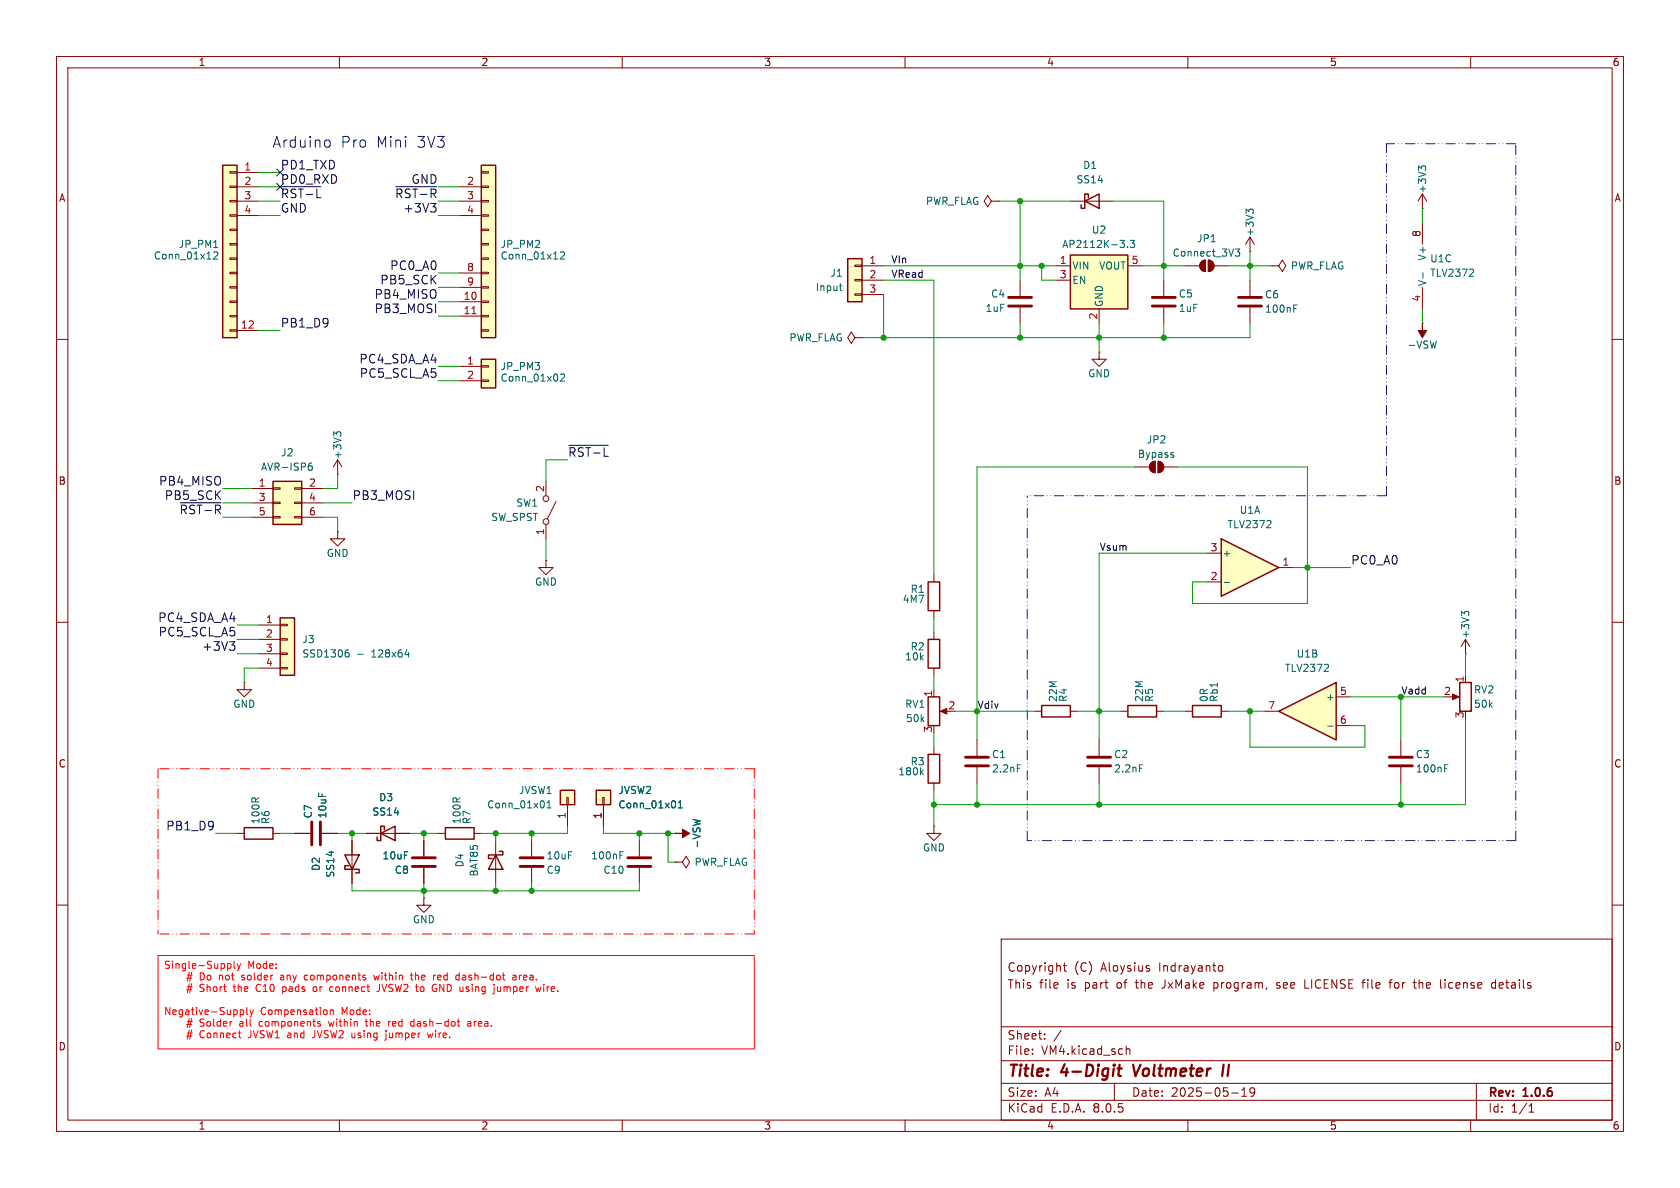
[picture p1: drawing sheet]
<svg xmlns="http://www.w3.org/2000/svg" width="297mm" height="210mm" viewBox="0 0 297 210" stroke-linecap="round" stroke-linejoin="round" font-family="sans-serif">
<g fill="none" stroke="#840000" stroke-width=".18">
<path d="M10 10h277v190h-277zM12 12h273v186h-273zM60 10v2M110 10v2M160 10v2M210 10v2M260 10v2M251.5 39.4v3.8M10 60h2M221 49.5v2.8M221 54.4v2.8M251.5 50.8v3.8"/>
<path d="M285 60h2M59.7 94v1.3h1.3l-1.3 1.2-1.3-1.2h1.3M59.7 94h.1M10 110h2M285 110h2M10 160h2M94 148.6v2.8M94 153.4v2.8M113 148.6v2.8M113 153.4v2.8M285 160h2M177 166h108v32h-108z"/>
<path d="M188 170.7h.5M188.2 170.2v1.3l.3 .2M203 171.2l.2 .2-.2 .3M203 170.7l.2 .1M214.6 173.7v1.5M214.6 174.6l.1 .1M214.7 173.7l-.1 .1M215.5 170.8l.4-.1 .3 .3v.4l-.2 .2h-.5M225.7 174.6l.4 .1M225.9 173.7l-.2 .2 .2 .3M230.7 173.2v1.5h.7M240.7 173.7h.6"/>
<path d="M241.3 173.2l-.3 .1M245.5 173.7h.6M246.1 173.2l-.4 .2v1.3M249.8 173.7h.6M250.1 174.6l.3 .1M255.5 173.2v.1M255.5 173.7v1M264.4 173.8l-.4-.1-.3 .3v.4l.1 .2h.6M264.4 173.2v1.5M60 198v2M110 198v2M160 198v2"/>
<path d="M177 194.5h108M177 191.5h108M177 187.5h108M177 181.5h108M182.5 186.3v.1M182.5 185.5v.1M184.7 183.6v.1M184.7 182.8v.1M187.6 182.1l-1.3 2M197 191.5v3M199.1 184.9v1.5M199.1 185.5l.2-.1 .4 .1v.9"/>
<path d="M210 198v2M217.7 193.2h1.2M219.5 193.8h.9M219.5 192.7l.5-.4v1.5M221.8 192.9l-.3 .3h-.3l-.2-.3 .1-.5 .4-.1 .2 .1a.99 .99 0 0 1-.3 1.4h-.3M260 198v2M261 191.5v6.5M270.3 196.6h.9M270.3 195.5l.4-.4v1.5"/>
</g>
<path d="M197.6 188.9h.7M197.9 188.2l-.2 1.7 .1 .2 .4 .1M200.3 188.2l.4 2M216.3 188.2l-.2 2M217.3 188.2l-.3 2" fill="none" stroke="#840000" stroke-width=".4"/>
<path d="M228.7 54.5h.4M228.7 53.9h.6M251.6 48.2v1M260.4 47.6l.1 .2v.3l-.8 .7h.8M109.6 151.2h.4M109.6 150.6h.6" fill="none" stroke="#006464" stroke-width=".18"/>
<path d="M218.9 54.1h4.1M218.9 52.6h4.1M91.9 151.6h4.1M91.9 153.2h4.1M111 151.6h4.1M111 153.2h4.1" fill="none" stroke="#840000" stroke-width=".51"/>
<path d="M105.4 139.7h2.5v2.5h-2.5z" fill="#ffffc2"/>
<g fill="none" stroke="#840000" stroke-width=".18">
<path d="M96.5 85.1v2.5M96.5 92.7v2.6M98.3 88.6l-1.5 3.1M106.6 141h.2v1.2h-.2zM106.7 142.2v3.9M119.4 152.4h1.2l.7-1 .6 1-.6 1-.7-1M119.4 152.4h.1M119.4 147.3h.1"/>
<circle cx="96.5" cy="88.1" r=".51"/>
<circle cx="96.5" cy="92.2" r=".51"/>
</g>
<path d="M105.4 139.7h2.5v2.5h-2.5z" fill="none" stroke="#840000" stroke-width=".25"/>
<path d="M119.9 142.8h.7M119.9 141.9l.4-.4v1.3M122.5 144.8l1.3 .3" fill="none" stroke="#006464" stroke-width=".18"/>
<path d="M119.4 147.3h1.2v-.7l1.3 .7-1.3 .8v-.8z" fill="#840000" stroke="#840000" stroke-width=".18"/>
<path d="M48.3 85.1h5v7.6h-5z" fill="#ffffc2"/>
<g fill="none" stroke="#840000" stroke-width=".18">
<path d="M189.2 35.6h7.6M251.5 36.8h.1M251.5 34.3l.7 1.3M251.5 34.3v2.5M251.5 34.3l-.8 1.3M251.5 57.2h.1M194.3 62.2v1.3h1.3l-1.3 1.3-1.3-1.3h1.3M194.3 62.2h.1M44.4 86.4h3.9M44.4 88.9h3.9M44.4 91.4h3.9M48.3 91.3h1.2v.3h-1.2z"/>
<path d="M48.3 88.8h1.2v.2h-1.2zM48.3 86.2h1.2v.3h-1.2zM52.1 91.3h1.2v.3h-1.2zM52.1 88.8h1.2v.2h-1.2zM52.1 86.2h1.2v.3h-1.2zM53.3 86.4h3.8M53.3 88.9h3.8M53.3 91.4h3.8M259.1 115.6h.1M259.1 113l.7 1.3M259.1 113v2.6M259.1 119.4v1.3"/>
<path d="M259.1 113l-.8 1.3M256.5 123.2h1.1M52.1 147.3h2.8M56.9 147.3h2.8M74.9 158.8v1.2h-1.2l1.2 1.3 1.3-1.3h-1.3M74.9 158.8h.1"/>
</g>
<path d="M191.8 35.6l2.5-1.3v2.5zM192.4 34.9v-.6h-.6v2.5h-.7v-.6M48.3 85.1h5v7.6h-5zM258.1 120.7h2v5h-2z" fill="none" stroke="#840000" stroke-width=".25"/>
<path d="M251.3 29.8l-.5-.5v.8M251.3 29.6l.2-.3h.3l.2 .3M253.9 60.3l-.3 1.2M54.6 82.4l.4-.1 .2 .3-.1 .5h-.5M55.1 81.9h-.4l-.2 .3M258.9 108.5l-.5-.4v.8M258.9 108.3l.2-.2h.3l.3 .2" fill="none" stroke="#006464" stroke-width=".18"/>
<g fill="#840000" stroke="#840000" stroke-width=".18">
<path d="M251.5 57.2v1.2h.7l-.7 1.3-.8-1.3h.8z"/>
<path d="M256.8 122.7l1.1 .5-1.1 .5z"/>
</g>
<path d="M55.1 145.3v4.1M56.6 145.3v4.1" fill="none" stroke="#840000" stroke-width=".51"/>
<path d="M226.1 125.7l10.1-5v10.1z" fill="#ffffc2"/>
<path d="M226.1 125.7l10.1-5v10.1z" fill="none" stroke="#840000" stroke-width=".25"/>
<path d="M59.7 83.8h.1M59.7 81.3l-.8 1.3M59.7 81.3v2.5M59.7 81.3l.8 1.3M223.5 125.7h2.6M236.2 123.2h2.6M236.2 128.3h2.6" fill="none" stroke="#840000" stroke-width=".18"/>
<path d="M59.5 76.8l-.5-.5v.8M59.5 76.6l.2-.3h.3l.3 .3M234.7 117.5l.2 .2-.1 .3-.7 .7h.8M234.7 128.4h1" fill="none" stroke="#006464" stroke-width=".18"/>
<path d="M85.1 63.5h2.5v5.1h-2.5z" fill="#ffffc2"/>
<path d="M81.3 64.8h3.8M81.3 67.3h3.8M85.1 67.2h1.3v.2h-1.3zM85.1 64.6h1.3v.3h-1.3z" fill="none" stroke="#840000" stroke-width=".18"/>
<path d="M85.1 63.5h2.5v5.1h-2.5z" fill="none" stroke="#840000" stroke-width=".25"/>
<path d="M99.1 66.2l.5-.1 .2 .4-.8 .9h.8" fill="none" stroke="#006464" stroke-width=".18"/>
<path d="M39.4 29.2h2.5v30.5h-2.5z" fill="#ffffc2"/>
<g fill="none" stroke="#840000" stroke-width=".18">
<path d="M40.6 38h1.3v.2h-1.3zM40.6 35.4h1.3v.3h-1.3zM40.6 32.9h1.3v.2h-1.3zM40.6 30.4h1.3v.2h-1.3zM41.9 30.5h3.8M41.9 33h3.8M41.9 35.6h3.8M41.9 38.1h3.8M40.6 58.3h1.3v.2h-1.3zM40.6 55.8h1.3v.2h-1.3zM40.6 53.2h1.3v.3h-1.3zM40.6 50.7h1.3v.2h-1.3z"/>
<path d="M40.6 48.1h1.3v.3h-1.3zM40.6 45.6h1.3v.2h-1.3zM40.6 43.1h1.3v.2h-1.3zM40.6 40.5h1.3v.3h-1.3zM41.9 58.4h3.8"/>
</g>
<path d="M39.4 29.2h2.5v30.5h-2.5z" fill="none" stroke="#840000" stroke-width=".25"/>
<path d="M37.8 43.8h.7M38.4 44.6v.5l-.7 .7h.8" fill="none" stroke="#006464" stroke-width=".18"/>
<path d="M85.1 29.2h2.5v30.5h-2.5z" fill="#ffffc2"/>
<g fill="none" stroke="#840000" stroke-width=".18">
<path d="M81.3 33h3.8M81.3 35.6h3.8M81.3 38.1h3.8M85.1 38h1.3v.2h-1.3zM85.1 35.4h1.3v.3h-1.3zM85.1 32.9h1.3v.2h-1.3zM85.1 30.4h1.3v.2h-1.3zM81.3 53.3h3.8M81.3 55.9h3.8M81.3 48.3h3.8M81.3 50.8h3.8M85.1 58.3h1.3v.2h-1.3z"/>
<path d="M85.1 55.8h1.3v.2h-1.3zM85.1 53.2h1.3v.3h-1.3zM85.1 50.7h1.3v.2h-1.3zM85.1 48.1h1.3v.3h-1.3zM85.1 45.6h1.3v.2h-1.3zM85.1 43.1h1.3v.2h-1.3zM85.1 40.5h1.3v.3h-1.3zM41.9 147.3h1.3M48.3 147.3h1.2M62.2 148.6v7.6M64.8 147.3h7.6"/>
</g>
<path d="M85.1 29.2h2.5v30.5h-2.5zM43.2 146.3h5.1v2h-5.1zM61 151.1h2.5l-1.3 2.6zM61.6 153h-.6v.7h2.5v.6h-.6M67.3 147.3l2.5-1.2v2.5zM67.9 146.7v-.6h-.6v2.5h-.6v-.6" fill="none" stroke="#840000" stroke-width=".25"/>
<path d="M83.4 55.5h.8" fill="none" stroke="#a90000" stroke-width=".18"/>
<path d="M99.1 44.6l.5-.1 .2 .4-.8 .9h.8" fill="none" stroke="#006464" stroke-width=".18"/>
<path d="M99.1 139.7h2.5v2.5h-2.5z" fill="#ffffc2"/>
<path d="M100.2 141h.3v1.2h-.3zM100.3 142.2v3.9" fill="none" stroke="#840000" stroke-width=".18"/>
<path d="M99.1 139.7h2.5v2.5h-2.5z" fill="none" stroke="#840000" stroke-width=".25"/>
<path d="M96.7 142.8h.7M96.7 141.9l.4-.4v1.3" fill="none" stroke="#006464" stroke-width=".18"/>
<path d="M189.2 45.1h10.2v9.5h-10.2z" fill="#ffffc2"/>
<path d="M189.2 45.1h10.2v9.5h-10.2z" fill="none" stroke="#840000" stroke-width=".25"/>
<path d="M186.7 47h2.5M186.7 49.5h2.5M194.3 54.6v2.6M199.4 47h2.5M96.5 99.1v1.2h-1.3l1.3 1.3 1.3-1.3h-1.3M96.5 99.1h.1" fill="none" stroke="#840000" stroke-width=".18"/>
<path d="M198 42.5h.8l-.4 .5M198.7 43.1v.5M199.3 43.6v.2M199.8 42.5h.8l-.4 .5 .3 .1v.5l-.1 .2-.6-.2" fill="none" stroke="#006464" stroke-width=".18"/>
<path d="M49.5 109.2h2.6v10.2h-2.6z" fill="#ffffc2"/>
<path d="M45.7 110.5h3.8M45.7 113h3.8M45.7 115.6h3.8M45.7 118.1h3.8M49.5 118h1.3v.2h-1.3zM49.5 115.4h1.3v.3h-1.3zM49.5 112.9h1.3v.3h-1.3zM49.5 110.4h1.3v.2h-1.3z" fill="none" stroke="#840000" stroke-width=".18"/>
<path d="M49.5 109.2h2.6v10.2h-2.6z" fill="none" stroke="#840000" stroke-width=".25"/>
<path d="M61.3 115.4h.3l.1 .2v.4l-.4 .1M61.4 114.9h.2M63.2 115.7h1M71.6 115.7h.8M72.2 115.3v.8" fill="none" stroke="#006464" stroke-width=".18"/>
<path d="M215.9 95.3l10.2 5-10.2 5.1z" fill="#ffffc2"/>
<path d="M215.9 95.3l10.2 5-10.2 5.1z" fill="none" stroke="#840000" stroke-width=".25"/>
<g fill="none" stroke="#840000" stroke-width=".18">
<path d="M209.5 47h2.6M212.4 46.3l.7-.3v2a1.02 1.02 0 0 1-.9-.6 1.02 1.02 0 0 1 .2-1.1zM213.6 46a1.02 1.02 0 0 1 1 1 1.02 1.02 0 0 1-1 1zM214.6 47h2.6M221 44.5h.1M221 41.9l-.8 1.3M221 41.9v2.6M221 41.9l.7 1.3M213.4 97.8h2.5M213.4 102.9h2.5M226.1 100.3h2.5M43.2 120.7v1.2h-1.3l1.3 1.3 1.2-1.3h-1.2"/>
<path d="M43.2 120.7h.1"/>
</g>
<path d="M220.8 37.4l-.5-.4v.7M220.8 37.2l.2-.2h.3l.3 .2M218.4 44h.8l-.5 .5 .4 .1v.6l-.2 .1-.5-.1M224.6 92.1l.1 .2-.1 .3-.7 .7h.8M216.4 103h1" fill="none" stroke="#006464" stroke-width=".18"/>
<g fill="#840000" stroke="#840000" stroke-width=".18">
<path d="M212.4 46.3l.7-.3v2a1.02 1.02 0 0 1-.9-.6 1.02 1.02 0 0 1 .2-1.1z"/>
<path d="M213.6 46a1.02 1.02 0 0 1 1 1 1.02 1.02 0 0 1-1 1z"/>
</g>
<path d="M149.9 45.7h2.5v7.6h-2.5z" fill="#ffffc2"/>
<g fill="none" stroke="#840000" stroke-width=".18">
<path d="M175.3 35.6l-.7 1-.6-1 .6-1.1 .7 1.1h1.2M176.5 35.6h.1M151.1 51.9h1.3v.3h-1.3zM151.1 49.4h1.3v.3h-1.3zM151.1 46.9h1.3v.2h-1.3zM151.1 59.7l-.6 1-.6-1 .6-1 .6 1h1.3M152.4 59.7h.1M152.4 47h3.8M152.4 49.5h3.8M152.4 52.1h3.8M180.3 49.5v2.8M180.3 54.4v2.8"/>
<path d="M205.7 49.5v2.8M205.7 54.4v2.8M224.8 47h1.3l.6-1 .6 1-.6 1-.6-1M224.8 47h.1M200.7 82.6h2.5M203.5 81.8l.7-.3v2.1a1.02 1.02 0 0 1-.9-.7 1.02 1.02 0 0 1 .2-1.1zM204.7 81.5a1.02 1.02 0 0 1 1 1.1 1.02 1.02 0 0 1-1 1zM205.7 82.6h2.6M165.1 101.6v1.3M165.1 108v1.2M165.1 111.8v1.2M165.1 118.1v1.3"/>
<path d="M165.1 121.9v1.3M165.1 132.1v1.3M165.1 138.4v1.3M166.6 125.7h1M172.7 130.8v2.8M172.7 135.6v2.8M182.9 125.7h1.2M189.2 125.7h1.3M194.3 130.8v2.8M194.3 135.6v2.8M198.1 125.7h1.3M204.5 125.7h1.2"/>
<path d="M209.5 125.7h1.3M215.9 125.7h1.3M247.6 130.8v2.8M247.6 135.6v2.8M52.1 147.3h2.8M56.9 147.3h2.8M62.2 148.6v2.5M62.2 153.7v2.5M64.8 147.3h2.5M69.8 147.3h2.6M74.9 148.6v2.8M74.9 153.4v2.8"/>
<path d="M77.5 147.3h1.2M83.8 147.3h1.3M87.6 148.6v7.6M106.7 142.2v3.9M119.4 147.3h.1M165.1 146.1v1.2h1.3l-1.3 1.3-1.3-1.3h1.3M165.1 146.1h.1"/>
</g>
<path d="M149.9 45.7h2.5v7.6h-2.5zM164.1 102.9h2v5.1h-2zM164.1 113h2v5.1h-2zM164.1 123.2h2v5.1h-2zM164.1 133.4h2v5h-2zM184.1 124.7h5.1v2h-5.1zM199.4 124.7h5.1v2h-5.1zM210.8 124.7h5.1v2h-5.1zM78.7 146.3h5.1v2h-5.1zM87.6 151.1l1.3 2.6h-2.5zM88.3 150.5h.6v.6h-2.5v.7h.6" fill="none" stroke="#840000" stroke-width=".25"/>
<g fill="none" stroke="#006464" stroke-width=".18">
<path d="M148.4 50.5h.5M148.6 51.2l.3 .2M207.3 80l.2 .1M207.3 80.4l.2 .2-.2 .2M162.9 136.5l.3 .5M163.2 136.1l-.5 .5M179.8 135.2h.7M201.4 135.2h.6M255.4 135.2h.6M255.4 135.8h.4M119.9 142.8h.7M119.9 141.9l.4-.4v1.3"/>
<path d="M122.5 144.8l1.3 .3"/>
</g>
<path d="M178.3 54.1h4.1M178.3 52.6h4.1M203.7 54.1h4.1M203.7 52.6h4.1M170.7 135.4h4.1M170.7 133.9h4.1M192.3 135.4h4M192.3 133.9h4M245.6 135.4h4.1M245.6 133.9h4.1M72.9 151.6h4.1M72.9 153.2h4.1" fill="none" stroke="#840000" stroke-width=".51"/>
<g fill="#840000" stroke="#840000" stroke-width=".18">
<path d="M166.2 125.7l1.2-.5v1z"/>
<path d="M203.5 81.8l.7-.3v2.1a1.02 1.02 0 0 1-.9-.7 1.02 1.02 0 0 1 .2-1.1z"/>
<path d="M204.7 81.5a1.02 1.02 0 0 1 1 1.1 1.02 1.02 0 0 1-1 1z"/>
</g>
<path d="M49.8 33h6.9M70 33h7.2M76.8 36.5l.3 .3v.4l-.3 .3M77.1 36l-.5 .5M100.6 78.7h6.9M31.9 88.9h7.2M41.2 114l.3 .3v.4l-.3 .3M41.5 113.4l-.5 .6" fill="none" stroke="#0f0f0f" stroke-width=".18"/>
<path d="M58 24.8l.4 .3v.6l-.4 .3" fill="none" stroke="#0000c2" stroke-width=".18"/>
<g fill="none" stroke="#f00" stroke-width=".18">
<path d="M27.9 168.9h105.4v16.5h-105.4zM33 172.9h.9M33 175h.9M35.3 175.2l.2 .1M35.4 172v1.2h.3M35.6 174l-.3 .2 .3 .4M40.4 170.3l.3 .1 .1 .2v.5l-.4 .1M41.2 174.4h.5M41.4 169.9v1.1l.2 .2M41.4 174v1.1l.3 .2M41.9 170.3l.3 .9M42.2 171.2l-.3 .4"/>
<path d="M42.5 178.5v1.3M42.5 178.6l.3-.1 .3 .3-.1 .5h-.5M42.5 170.3l-.3 .9M43.2 172.4h-.3l-.2 .2 .6 .4M43.3 173l-.2 .2h-.4M43.6 178.1v1.1l.2 .2M44.2 178.5l.3 .9M44.5 179.4l-.3 .4M44.8 178.5l-.3 .9M45.4 174.2a.66 .66 0 0 0 .4 1.1M49.6 172.4h.5l.1 .8M50.1 174.4h.2"/>
<path d="M50.2 172.7h-.5l-.1 .2 .1 .3h.5M50.5 174.5v.7l-.4 .1M54.3 172.4h.1M54.4 173.2h-.1M56 174.5v.7l-.2 .1-.3-.1M58.4 178.6l.2-.1 .3 .1v.8M58.4 178.5v.9M59.4 174.5v.7M66.1 172.4l.2 .8 .2-.6 .3 .6 .2-.8M67.1 174v.9a.41 .41 0 0 1-.5 .4M67.5 174l.4 1.3 .5-1.3M72.5 172.4h.5"/>
<path d="M72.8 173.2h.2M73.4 172.5l.4-.1 .2 .2M73.4 172v1.2M77.6 172.4h.3l.1 .3-.6 .1M77.7 175.3v-1.3l.8 1.3M77.9 173.2h-.3M81.7 173l.2 .2h.4M81.8 172.4h.4l.1 .2M82.3 172.7h-.4l-.2 .2M88.5 174.4v.9M88.5 175.2h-.1M89.1 174.4v.9"/>
<path d="M89.5 174.4l-.4 .1M90.7 172.4h.5v.8M91.2 172.7h-.4l-.2 .2 .2 .3h.4M91.8 172.4v.8M92.2 172.4l-.4 .2M92.6 172.4v.8M93.2 172.7l-.6 .1M96.1 174.4v.9M96.7 174.4v.9M97.1 174.4l-.4 .3M33 181.1h.9M33 183.2h.9"/>
<path d="M35.3 181.3l.2 .1M35.6 182.2l-.3 .5 .3 .7M42.8 180.6h-.4M42.8 180.9h-.3l-.1 .2v.2l.4 .1M44.3 183.3l-.4 .2M45.9 180.7v.6l.1 .1 .4-.1M55.7 182.2v.9l-.4 .4M58.1 180.6l.2 .8 .3-.6 .2 .6 .2-.8M64.6 180.6h.4M64.7 180.1v1.1l.3 .2M65.5 180.1v1.3M65.6 180.6l-.1 .1"/>
<path d="M68.8 182.6l.1 .8h.4M69.8 180.6h-.2l-.2 .1 .1 .6 .3 .1M70 180.9l-.6 .1M74.2 180.6h-.4M74.2 180.9h-.3l-.2 .2 .1 .2 .4 .1M76.5 182.6l-.2 .9-.3-.7-.2 .7M82.7 180.6h.5v.8M83.2 180.9h-.4l-.2 .2 .2 .3 .4-.1M83.8 180.6v.8M84.2 180.6l-.4 .2"/>
</g>
<path d="M268 25.4h-22.9M245.1 87.6h-63.5M245.1 87.6v-62.2M181.6 148.6v-61M268 148.6h-86.4M268 148.6v-123.2" fill="none" stroke="#00f" stroke-width=".18" stroke-dasharray="1.7 .6 0 .6 0 .6"/>
<path d="M27.9 135.9v29.2M133.3 135.9v29.2M133.3 135.9h-105.4M133.3 165.1h-105.4" fill="none" stroke="#f00" stroke-width=".18" stroke-dasharray="1.7 .6 0 .6 0 .6"/>
<g fill="none" stroke="#009600" stroke-width=".18">
<path d="M45.7 35.6h3.8M45.7 38.1h3.8M45.7 30.5h3.8M45.7 33h3.8M77.5 35.6h3.8M77.5 38.1h3.8M77.5 33h3.8M176.5 35.6h12.7M180.3 35.6v13.9M196.8 35.6h8.9v13.9M251.5 36.8v2.6M45.7 58.4h3.8"/>
<path d="M77.5 53.3h3.8M77.5 50.8h3.8M77.5 48.3h3.8M77.5 55.9h3.8M156.2 47h30.5M156.2 49.5h8.9v52.1M156.2 52.1v7.6M180.3 57.2v2.5M184.1 47v2.5h2.6M194.3 57.2v5M201.9 47h7.6M205.7 57.2v2.5"/>
<path d="M217.2 47h7.6M221 44.5v5M221 57.2v2.5h-68.6M251.5 54.6v2.6M77.5 67.3h3.8M77.5 64.8h3.8M39.4 88.9h5M39.4 91.4h5M39.4 86.4h5M57.1 88.9h5.1M57.1 91.4h2.6v2.6M59.7 83.8v2.6h-2.6"/>
<path d="M96.5 95.3v3.8M100.3 81.3h-3.8v3.8M200.7 82.6h-28v48.2M208.3 82.6h22.8v24.1h-20.3v-3.8h2.6M213.4 97.8h-19.1v33M41.9 110.5h3.8M41.9 115.6h3.8M41.9 113h3.8M45.7 118.1h-2.5v2.6M165.1 109.2v2.6M165.1 119.4v2.5M228.6 100.3h10.2"/>
<path d="M259.1 115.6v3.8M165.1 129.5v2.6M165.1 139.7v6.4M168.9 125.7h14M172.7 138.4v3.8M190.5 125.7h7.6M194.3 138.4v3.8M205.7 125.7h3.8M217.2 125.7h6.3M221 125.7v6.4h20.3v-3.8h-2.5M238.8 123.2h16.5M247.6 123.2v7.6"/>
<path d="M247.6 138.4v3.8M259.1 127v15.2h-94M38.1 147.3h3.8M49.5 147.3h2.6M59.7 147.3h5.1M62.2 156.2v1.3h50.8v-1.3M62.2 147.3v1.3M72.4 147.3h5.1M74.9 147.3v1.3M74.9 156.2v2.6M87.6 147.3v1.3M87.6 156.2v1.3"/>
<path d="M94 147.3v1.3M94 156.2v1.3M100.3 146.1v1.2h-15.2M106.7 146.1v1.2h12.7M113 147.3v1.3M118.1 147.3v5.1h1.3"/>
</g>
<path d="M48.9 29.9l1.2 1.2M48.9 32.4l1.2 1.2M50.1 29.9l-1.2 1.2M50.1 32.4l-1.2 1.2" fill="none" stroke="#000084" stroke-width=".18"/>
<g fill="#009600" stroke="#009600" stroke-width=".18">
<circle cx="113" cy="147.3" r=".46"/>
<circle cx="165.1" cy="142.2" r=".46"/>
<circle cx="118.1" cy="147.3" r=".46"/>
<circle cx="172.7" cy="142.2" r=".46"/>
<circle cx="180.3" cy="47" r=".46"/>
<circle cx="180.3" cy="59.7" r=".46"/>
<circle cx="172.7" cy="125.7" r=".46"/>
<circle cx="156.2" cy="59.7" r=".46"/>
<circle cx="94" cy="157.5" r=".46"/>
<circle cx="87.6" cy="157.5" r=".46"/>
<circle cx="87.6" cy="147.3" r=".46"/>
<circle cx="94" cy="147.3" r=".46"/>
<circle cx="62.2" cy="147.3" r=".46"/>
<circle cx="74.9" cy="147.3" r=".46"/>
<circle cx="74.9" cy="157.5" r=".46"/>
<circle cx="194.3" cy="125.7" r=".46"/>
<circle cx="231.1" cy="100.3" r=".46"/>
<circle cx="221" cy="125.7" r=".46"/>
<circle cx="184.1" cy="47" r=".46"/>
<circle cx="180.3" cy="35.6" r=".46"/>
<circle cx="194.3" cy="59.7" r=".46"/>
<circle cx="205.7" cy="47" r=".46"/>
<circle cx="221" cy="47" r=".46"/>
<circle cx="205.7" cy="59.7" r=".46"/>
<circle cx="194.3" cy="142.2" r=".46"/>
<circle cx="247.6" cy="142.2" r=".46"/>
<circle cx="247.6" cy="123.2" r=".46"/>
</g>
<g font-size="2.8" fill="#840000">
<text x="178" y="190.9">Title:</text>
<text x="187.7" y="190.9">4-Digit</text>
<text x="201.2" y="190.9">Voltmeter</text>
</g>
<g font-size="2.7" fill="#0000c2">
<text x="48.1" y="26.3">Arduino</text>
<text x="60.2" y="26.3">Pro</text>
<text x="66.6" y="26.3">Mini</text>
<text x="73.8" y="26.3">3V3</text>
</g>
<g font-size="2.1" fill="#0f0f0f">
<text x="49.5" y="32.6">PD0_RXD</text>
<text x="49.5" y="30.1">PD1_TXD</text>
<text x="49.5" y="35.1">~{RST-L}</text>
<text x="69.8" y="35.1">~{RST-R}</text>
<text x="72.7" y="32.6">GND</text>
<text x="49.5" y="37.7">GND</text>
<text x="71.2" y="37.7">+3V3</text>
<text x="68.9" y="47.8">PC0_A0</text>
<text x="66.1" y="52.9">PB4_MISO</text>
<text x="67.2" y="50.4">PB5_SCK</text>
<text x="49.5" y="58">PB1_D9</text>
<text x="66.1" y="55.5">PB3_MOSI</text>
<text x="63.5" y="64.4">PC4_SDA_A4</text>
<text x="63.5" y="66.9">PC5_SCL_A5</text>
<text x="100.3" y="80.9">~{RST-L}</text>
<text x="28" y="85.9">PB4_MISO</text>
<text x="29.1" y="88.5">PB5_SCK</text>
<text x="62.2" y="88.5">PB3_MOSI</text>
<text x="31.7" y="91">~{RST-R}</text>
<text x="238.8" y="99.9">PC0_A0</text>
<text x="27.9" y="110.1">PC4_SDA_A4</text>
<text x="28" y="112.6">PC5_SCL_A5</text>
<text x="35.7" y="115.2">+3V3</text>
<text x="29.3" y="146.9">PB1_D9</text>
</g>
<g font-size="2.1" fill="#840000">
<text x="178" y="172">Copyright</text>
<text x="189.9" y="172">(C)</text>
<text x="194.7" y="172">Aloysius</text>
<text x="205" y="172">Indrayanto</text>
<text x="178" y="175">This</text>
<text x="183.7" y="175">file</text>
<text x="188.7" y="175">is</text>
<text x="191.9" y="175">part</text>
<text x="197.7" y="175">of</text>
<text x="201.2" y="175">the</text>
<text x="206" y="175">JxMake</text>
<text x="215.2" y="175">program,</text>
<text x="226.5" y="175">see</text>
<text x="231.6" y="175">LICENSE</text>
<text x="242.1" y="175">file</text>
<text x="247" y="175">for</text>
<text x="251.5" y="175">the</text>
<text x="256.3" y="175">license</text>
<text x="265.5" y="175">details</text>
<text x="178" y="184">Sheet:</text>
<text x="178" y="186.7">File:</text>
<text x="184.1" y="186.7">VM4.kicad_sch</text>
<text x="178" y="196.9">KiCad</text>
<text x="178" y="194.1">Size:</text>
<text x="184.7" y="194.1">A4</text>
<text x="185.7" y="196.9">E.D.A.</text>
<text x="193.3" y="196.9">8.0.5</text>
<text x="200" y="194.1">Date:</text>
<text x="207" y="194.1">2025-05-19</text>
<text x="263" y="194.3">Rev:</text>
<text x="263" y="196.9">Id:</text>
<text x="267.1" y="196.9">1/1</text>
<text x="269.4" y="194.3">1.0.6</text>
</g>
<g font-size="1.8" fill="#840000">
<text x="35" y="11.9">1</text>
<text x="85" y="11.9">2</text>
<text x="135" y="11.9">3</text>
<text x="185" y="11.9">4</text>
<text x="235" y="11.9">5</text>
<text x="285" y="11.9">6</text>
<text x="10.3" y="35.9">A</text>
<text x="285.3" y="35.9">A</text>
<text x="10.3" y="85.9">B</text>
<text x="285.3" y="85.9">B</text>
<text x="10.3" y="135.9">C</text>
<text x="285.3" y="135.9">C</text>
<text x="10.3" y="185.9">D</text>
<text x="285.3" y="185.9">D</text>
<text x="35" y="199.9">1</text>
<text x="85" y="199.9">2</text>
<text x="135" y="199.9">3</text>
<text x="185" y="199.9">4</text>
<text x="235" y="199.9">5</text>
<text x="285" y="199.9">6</text>
</g>
<g font-size="1.8" fill="#a90000">
<text x="43.1" y="30.2">1</text>
<text x="43.1" y="32.8">2</text>
<text x="43.1" y="35.3">3</text>
<text x="82.5" y="32.8">2</text>
<text x="82.5" y="35.3">3</text>
<text x="43.1" y="37.8">4</text>
<text x="82.5" y="37.8">4</text>
<text x="251.2" y="42" transform="rotate(-90 251.2 42)">8</text>
<text x="153.6" y="46.7">1</text>
<text x="187.3" y="46.7">1</text>
<text x="200" y="46.7">5</text>
<text x="81.9" y="53.1">10</text>
<text x="82.5" y="48">8</text>
<text x="82.5" y="50.5">9</text>
<text x="153.6" y="49.3">2</text>
<text x="153.6" y="51.8">3</text>
<text x="187.3" y="49.3">3</text>
<text x="251.2" y="53.4" transform="rotate(-90 251.2 53.4)">4</text>
<text x="42.5" y="58.2">12</text>
<text x="81.9" y="55.6">11</text>
<text x="194.1" y="56.6" transform="rotate(-90 194.1 56.6)">2</text>
<text x="82.5" y="64.5">1</text>
<text x="82.5" y="67.1">2</text>
<text x="45.6" y="86.1">1</text>
<text x="45.6" y="88.6">3</text>
<text x="54.5" y="86.1">2</text>
<text x="54.5" y="88.6">4</text>
<text x="96.3" y="87.1" transform="rotate(-90 96.3 87.1)">2</text>
<text x="45.6" y="91.2">5</text>
<text x="54.5" y="91.2">6</text>
<text x="96.3" y="94.7" transform="rotate(-90 96.3 94.7)">1</text>
<text x="213.9" y="97.5">3</text>
<text x="226.6" y="100.1">1</text>
<text x="213.9" y="102.6">2</text>
<text x="46.9" y="110.2">1</text>
<text x="46.9" y="112.8">2</text>
<text x="46.9" y="115.3">3</text>
<text x="46.9" y="117.9">4</text>
<text x="164.8" y="123.3" transform="rotate(-90 164.8 123.3)">1</text>
<text x="167.6" y="125.5">2</text>
<text x="224.1" y="125.5">7</text>
<text x="236.8" y="122.9">5</text>
<text x="255.2" y="122.9">2</text>
<text x="258.8" y="120.7" transform="rotate(-90 258.8 120.7)">1</text>
<text x="164.8" y="129.6" transform="rotate(-90 164.8 129.6)">3</text>
<text x="236.8" y="128">6</text>
<text x="258.8" y="127.1" transform="rotate(-90 258.8 127.1)">3</text>
<text x="100.1" y="144.9" transform="rotate(-90 100.1 144.9)">1</text>
<text x="106.4" y="144.9" transform="rotate(-90 106.4 144.9)">1</text>
</g>
<g font-size="1.8" fill="#006464">
<text x="190.2" y="32.6">SS14</text>
<text x="191.4" y="30.1">D1</text>
<text x="252.3" y="34.3" transform="rotate(-90 252.3 34.3)">+3V3</text>
<text x="163.6" y="36.4">PWR_FLAG</text>
<text x="192.9" y="41.5">U2</text>
<text x="221.8" y="41.9" transform="rotate(-90 221.8 41.9)">+3V3</text>
<text x="27.1" y="46.1">Conn_01x12</text>
<text x="31.5" y="44">JP_PM1</text>
<text x="88.4" y="44">JP_PM2</text>
<text x="88.4" y="46.1">Conn_01x12</text>
<text x="187.7" y="44">AP2112K-3.3</text>
<text x="189.5" y="47.9">VIN</text>
<text x="194.2" y="47.9">VOUT</text>
<text x="207.2" y="45.6">Connect_3V3</text>
<text x="211.5" y="43">JP1</text>
<text x="228.1" y="47.9">PWR_FLAG</text>
<text x="252.3" y="46.2" transform="rotate(-90 252.3 46.2)">V+</text>
<text x="252.7" y="46.6">U1C</text>
<text x="144.1" y="51.7">Input</text>
<text x="146.7" y="49.1">J1</text>
<text x="175.1" y="52.8">C4</text>
<text x="189.5" y="50.4">EN</text>
<text x="208.3" y="52.8">C5</text>
<text x="223.5" y="52.9">C6</text>
<text x="252.3" y="50.7" transform="rotate(-90 252.3 50.7)">V-</text>
<text x="252.7" y="49.1">TLV2372</text>
<text x="174.1" y="55.3">1uF</text>
<text x="195.2" y="54.4" transform="rotate(-90 195.2 54.4)">GND</text>
<text x="208.3" y="55.3">1uF</text>
<text x="223.5" y="55.5">100nF</text>
<text x="88.4" y="65.6">JP_PM3</text>
<text x="139.5" y="60.6">PWR_FLAG</text>
<text x="248.7" y="61.8">-VSW</text>
<text x="88.4" y="67.7">Conn_01x02</text>
<text x="192.3" y="66.9">GND</text>
<text x="46" y="83.4">AVR-ISP6</text>
<text x="49.6" y="80.9">J2</text>
<text x="60.6" y="81.3" transform="rotate(-90 60.6 81.3)">+3V3</text>
<text x="201.1" y="81.1">Bypass</text>
<text x="202.6" y="78.6">JP2</text>
<text x="91.2" y="89.8">SW1</text>
<text x="86.8" y="92.3">SW_SPST</text>
<text x="216.9" y="93.6">TLV2372</text>
<text x="219.1" y="91">U1A</text>
<text x="57.7" y="98.7">GND</text>
<text x="216" y="98.7">+</text>
<text x="94.5" y="103.7">GND</text>
<text x="159.5" y="106.8">4M7</text>
<text x="160.9" y="105">R1</text>
<text x="53.3" y="113.9">J3</text>
<text x="259.9" y="113" transform="rotate(-90 259.9 113)">+3V3</text>
<text x="53.3" y="116.4">SSD1306</text>
<text x="65.8" y="116.4">128x64</text>
<text x="159.9" y="116.9">10k</text>
<text x="160.9" y="115.2">R2</text>
<text x="227.1" y="119">TLV2372</text>
<text x="229.1" y="116.4">U1B</text>
<text x="41.1" y="125.3">GND</text>
<text x="159.9" y="125.3">RV1</text>
<text x="187" y="124.2" transform="rotate(-90 187 124.2)">22M</text>
<text x="188.8" y="124.2" transform="rotate(-90 188.8 124.2)">R4</text>
<text x="202.3" y="124.2" transform="rotate(-90 202.3 124.2)">22M</text>
<text x="204.1" y="124.2" transform="rotate(-90 204.1 124.2)">R5</text>
<text x="213.7" y="124.2" transform="rotate(-90 213.7 124.2)">0R</text>
<text x="215.5" y="124.2" transform="rotate(-90 215.5 124.2)">Rb1</text>
<text x="234.3" y="124.1">+</text>
<text x="260.5" y="122.8">RV2</text>
<text x="260.5" y="125.3">50k</text>
<text x="160" y="127.9">50k</text>
<text x="158.7" y="137.3">180k</text>
<text x="160.9" y="135.5">R3</text>
<text x="175.3" y="134.2">C1</text>
<text x="175.3" y="136.8">2.2nF</text>
<text x="196.9" y="134.2">C2</text>
<text x="196.9" y="136.8">2.2nF</text>
<text x="250.2" y="134.2">C3</text>
<text x="250.2" y="136.8">100nF</text>
<text x="66.9" y="141.8">D3</text>
<text x="86" y="143.1">Conn_01x01</text>
<text x="91.7" y="140.6">JVSW1</text>
<text x="109.2" y="143.1">Conn_01x01</text>
<text x="109.2" y="140.6">JVSW2</text>
<text x="46.1" y="145.8" transform="rotate(-90 46.1 145.8)">100R</text>
<text x="47.9" y="145.8" transform="rotate(-90 47.9 145.8)">R6</text>
<text x="55.3" y="144.8" transform="rotate(-90 55.3 144.8)">C7</text>
<text x="57.9" y="144.8" transform="rotate(-90 57.9 144.8)">10uF</text>
<text x="65.7" y="144.4">SS14</text>
<text x="81.6" y="145.8" transform="rotate(-90 81.6 145.8)">100R</text>
<text x="83.4" y="145.8" transform="rotate(-90 83.4 145.8)">R7</text>
<text x="56.7" y="154.1" transform="rotate(-90 56.7 154.1)">D2</text>
<text x="59.3" y="155.2" transform="rotate(-90 59.3 155.2)">SS14</text>
<text x="67.5" y="152.1">10uF</text>
<text x="69.7" y="154.7">C8</text>
<text x="82.1" y="153.4" transform="rotate(-90 82.1 153.4)">D4</text>
<text x="84.7" y="155.1" transform="rotate(-90 84.7 155.1)">BAT85</text>
<text x="96.5" y="154.7">C9</text>
<text x="96.5" y="152.1">10uF</text>
<text x="104.4" y="152.1">100nF</text>
<text x="106.6" y="154.7">C10</text>
<text x="122.7" y="153.3">PWR_FLAG</text>
<text x="124.1" y="150.1" transform="rotate(-90 124.1 150.1)">-VSW</text>
<text x="163.1" y="150.7">GND</text>
<text x="72.9" y="163.4">GND</text>
</g>
<g font-size="1.8" fill="#0f0f0f">
<text x="157.5" y="46.6">VIn</text>
<text x="157.5" y="49.2">VRead</text>
<text x="194.3" y="97.4">Vsum</text>
<text x="172.7" y="125.4">Vdiv</text>
<text x="247.6" y="122.8">Vadd</text>
</g>
<g font-size="1.8" fill="#f00">
<text x="28.9" y="171.6">Single-Supply</text>
<text x="33.6" y="173.6">#</text>
<text x="36" y="173.6">Do</text>
<text x="39.6" y="173.6">not</text>
<text x="43.8" y="171.6">Mode:</text>
<text x="43.8" y="173.6">solder</text>
<text x="50.8" y="173.6">any</text>
<text x="55.3" y="173.6">components</text>
<text x="67.8" y="173.6">within</text>
<text x="74.5" y="173.6">the</text>
<text x="78.7" y="173.6">red</text>
<text x="82.9" y="173.6">dash-dot</text>
<text x="93.1" y="173.6">area.</text>
<text x="28.9" y="179.8">Negative-Supply</text>
<text x="33.6" y="175.7">#</text>
<text x="36" y="175.7">Short</text>
<text x="42.2" y="175.7">the</text>
<text x="46" y="179.8">Compensation</text>
<text x="46.3" y="175.7">C10</text>
<text x="51.2" y="175.7">pads</text>
<text x="56.8" y="175.7">or</text>
<text x="60" y="175.7">connect</text>
<text x="60.5" y="179.8">Mode:</text>
<text x="68.6" y="175.7">JVSW2 to</text>
<text x="78.7" y="175.7">GND using</text>
<text x="90" y="175.7">jumper</text>
<text x="97.6" y="175.7">wire.</text>
<text x="33.6" y="181.8">#</text>
<text x="33.6" y="183.9">#</text>
<text x="36" y="181.8">Solder</text>
<text x="36" y="183.9">Connect</text>
<text x="43.2" y="181.8">all</text>
<text x="44.8" y="183.9">JVSW1 and</text>
<text x="46.9" y="181.8">components</text>
<text x="56.5" y="183.9">JVSW2 using</text>
<text x="59.4" y="181.8">within</text>
<text x="66.2" y="181.8">the</text>
<text x="69.9" y="183.9">jumper</text>
<text x="70.3" y="181.8">red</text>
<text x="74.5" y="181.8">dash-dot</text>
<text x="77.5" y="183.9">wire.</text>
<text x="84.7" y="181.8">area.</text>
</g>
</svg>
